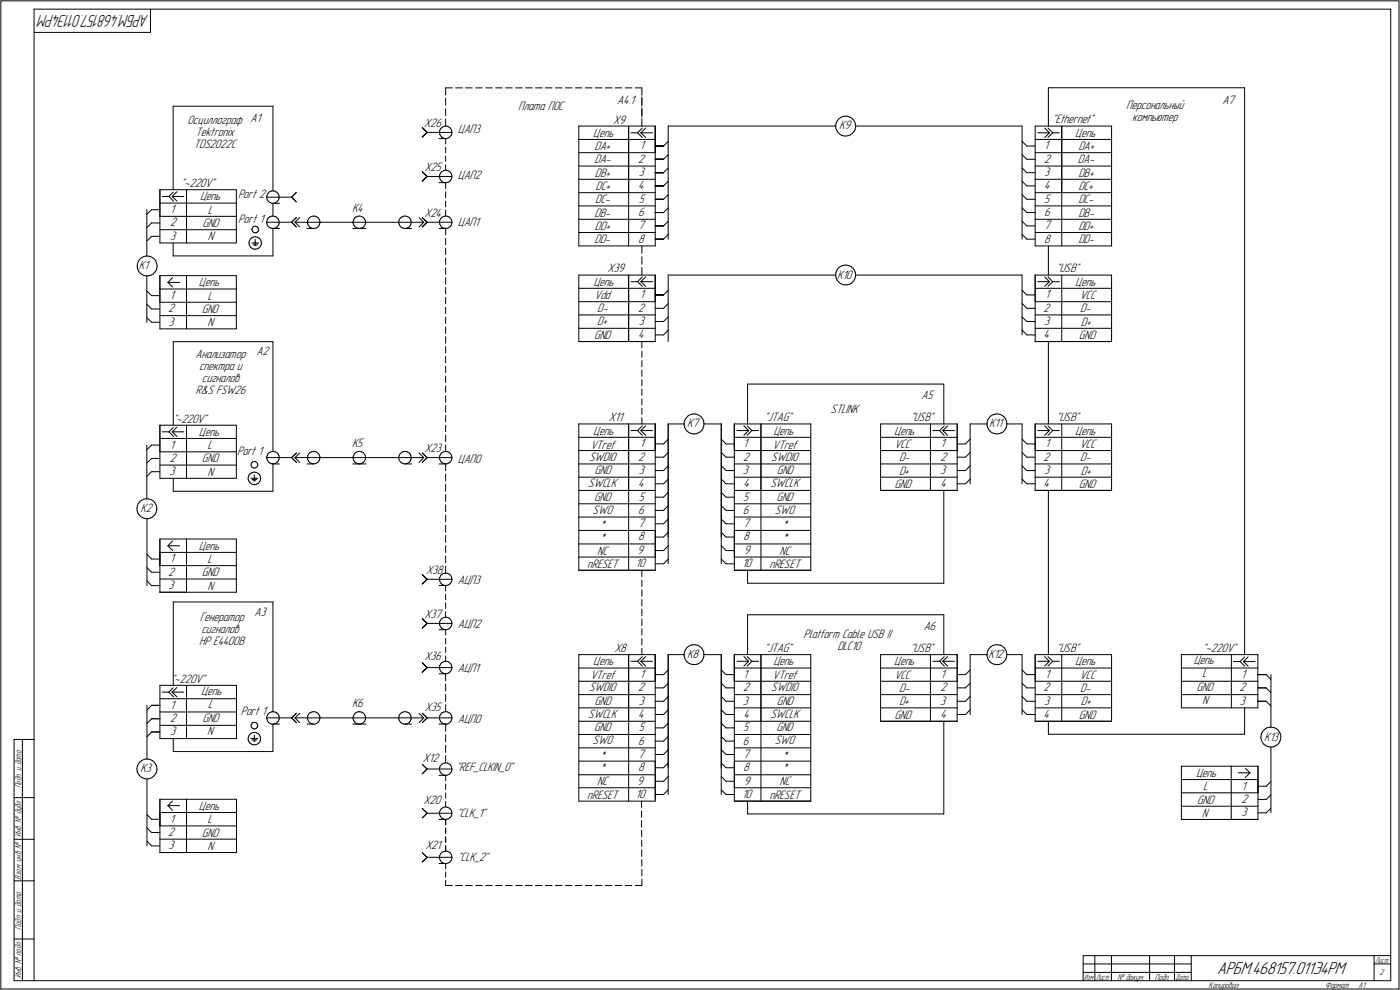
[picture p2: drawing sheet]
<svg xmlns="http://www.w3.org/2000/svg" width="842mm" height="595mm" viewBox="0 0 842 595" stroke-linecap="round" stroke-linejoin="round" font-family="sans-serif">
<g fill="none" stroke="#000" stroke-width=".6">
<path d="M1 1v594zM1 1h841zM20 6v584zM20 6h817zM20 19h71zM91 6v13zM837 6v584zM842 1v594zM268 53h4zM268 59v4zM268 53v4zM274 53h4z"/>
<path d="M280 53h4zM286 53h4zM292 53h4zM298 53h4zM304 53h4zM310 53h4zM316 53h4zM322 53h4zM328 53h4zM334 53h4zM340 53h4zM346 53h4z"/>
<path d="M352 53h4zM358 53h4zM364 53h4zM370 53h4zM376 53h4zM382 53h4zM386 53v4zM386 59v5zM386 58v5zM631 53h118zM631 53v23zM749 53v341z"/>
<path d="M104 64v50zM104 64h60zM164 64v51zM254 77l3 3zM257 80h15zM264 80v1zM264 78v2zM265 77l-1 1zM265 77h1zM266 77l1-1zM267 76h1zM268 76h1z"/>
<path d="M268 72v4zM268 65v5zM269 76h1zM270 76l1 1zM271 77l1 1zM272 78v1zM272 79v1zM348 76h46zM348 76v72zM378 76v40zM378 76v72zM380 80h4z"/>
<path d="M384 80l2 3zM385 80h8zM385 80l3 3zM386 66v4zM386 65v4zM386 71v5zM386 77l-2 3zM388 77l-3 3zM394 76v72zM394 76v8zM402 76v68zM402 76h101z"/>
<path d="M503 76v1zM503 77v1zM503 74v2zM503 78l1 2zM504 73l-1 1zM504 80l1 1zM504 72l1-1zM504 72v1zM505 71l2-1zM507 70h1zM508 70h2zM510 70h1z"/>
<path d="M511 70l1 1zM512 71l1 1zM513 72l1 1zM514 79l-1 1zM514 73l1 1zM514 78v1zM515 74v2zM515 76l-1 2zM515 76h100zM515 76h.1M615 76v68zM623 76h46z"/>
<path d="M623 76v72zM624 80h7zM628 77l3 3zM630 77l3 3zM633 80h4zM639 76v40zM639 76v72zM669 76v72zM254 82l3-2zM264 83h4zM264 81l1 1zM265 82h1z"/>
<path d="M266 82l1 1zM267 83h1zM268 83h1zM268 99v3zM268 94v3zM268 89v3zM268 83v4zM269 83h1zM270 83l1-1zM271 81v1zM272 80l-1 1zM348 84h46z"/>
<path d="M348 92h46zM348 100h46zM394 88h5zM394 96h5zM394 84v8zM399 88l3-3zM399 96l3-3zM505 81h1zM506 81l1 1zM507 82h2zM509 82h1zM510 82l2-1z"/>
<path d="M512 81l1-1zM615 85l3 3zM615 93l3 3zM618 88h5zM618 96h5zM623 84h46zM623 92h46zM623 100h46zM628 83l3-3zM630 83l3-3zM96 114h46zM96 114v32z"/>
<path d="M96 114v8zM98 118h4zM102 118l2 3zM104 118h7zM104 118l2-3zM104 118l2 3zM104 115l-2 3zM112 114v32zM142 114v32zM160 118v1zM160 119l1 1zM160 119h15z"/>
<path d="M161 117l-1 1zM161 116l1-1zM161 116v1zM162 115h1zM163 115h1zM164 115h2zM166 115v1zM166 116h1zM167 116l1 1zM168 117v2zM168 119l-1 1zM168 119h.1"/>
<path d="M175 119l3 2zM178 116l-3 3zM254 103l3 3zM254 109l3-3zM257 106h15zM264 110h4zM264 106v1zM264 105v1zM264 107l1 1zM265 108l1 1zM265 104l-1 1zM266 109l1 1z"/>
<path d="M266 103l-1 1zM266 103h1zM267 110h1zM267 103l1-1zM268 110h1zM268 102h1zM268 115v4zM268 110v3zM269 110l1-1zM269 102l1 1zM270 109h1zM270 103l1 1z"/>
<path d="M271 104h1zM271 108v1zM272 104v2zM272 106v1zM272 107l-1 1zM348 108h46zM348 116h46zM394 104h5zM394 112h5zM394 120h5zM399 104l3-3zM399 112l3-3z"/>
<path d="M399 120l3-3zM615 109l3 3zM615 117l3 3zM615 101l3 3zM618 104h5zM618 112h5zM618 120h5zM623 108h46zM623 116h46zM88 129l3-3zM88 137l3-3zM88 126v28z"/>
<path d="M91 126h5zM91 134h5zM96 122h46zM96 122v8zM96 130h46zM96 138h46zM152 137v1zM152 138v1zM152 139v1zM152 137l1-1zM152 137h.1M152 140h1z"/>
<path d="M153 136h.1M153 140h1zM153 136h1zM154 140h1zM154 136h1zM155 136v1zM155 139v1zM155 137l1 1zM156 138l-1 1zM156 138h.1M160 133v1zM160 134l1 1z"/>
<path d="M160 134h15zM161 120v1zM161 132l-1 1zM161 135v1zM161 131l1-1zM161 131v1zM161 121l1 1zM161 136l1 1zM162 130h1zM162 122h1zM162 137h1zM163 130h1z"/>
<path d="M163 122h2zM163 137h2zM164 137v17zM164 122v8zM164 137h4zM164 122h4zM164 130h2zM165 122h1zM165 137h1zM166 130v1zM166 122l1-1zM166 137l1-1z"/>
<path d="M166 131h1zM167 131l1 2zM167 120v1zM167 136h.1M168 133v1zM168 135l-1 1zM168 134v1zM175 134l3-3zM175 134l3 2zM177 134l3 2zM177 134l3-3zM177 134h78z"/>
<path d="M185 137h4zM185 134v1zM185 133v1zM185 135l1 1zM186 136h.1M186 131l-1 2zM186 136l1 1zM186 131h.1M186 131l1-1zM187 137h1zM187 130h1zM188 137h1z"/>
<path d="M188 130h2zM189 137h1zM190 130h1zM190 137l1-1zM191 130v1zM191 131l1 1zM192 135l-1 1zM192 132v1zM192 134v1zM192 133v1zM212 137h4zM212 133v1z"/>
<path d="M212 134l1 1zM213 132l-1 1zM213 135v1zM213 131l1-1zM213 131v1zM213 136l1 1zM214 130h1zM214 137h1zM215 130h1zM215 137h1zM216 137h4zM216 130h2z"/>
<path d="M216 137h2zM218 130v1zM218 137l1-1zM218 131h1zM219 131l1 2zM219 136h.1M220 133v1zM220 135l-1 1zM220 134v1zM240 133v1zM240 134v1zM240 132v1z"/>
<path d="M240 135l1 1zM241 131l1-1zM241 131l-1 1zM241 136l1 1zM242 130h1zM242 137h1zM243 130h1zM243 137h1zM244 137h4zM244 130h1zM244 137h1zM245 130l1 1z"/>
<path d="M245 137l1-1zM246 131h1zM247 131v2zM247 136h-1zM247 133v1zM247 135v1zM247 134v1zM252 131l3 3zM254 131l3 3zM254 136l3-2zM255 134l-3 2zM257 134h15z"/>
<path d="M264 137h4zM264 134v1zM264 133v1zM264 135l1 1zM265 136h1zM265 131l-1 2zM266 136l1 1zM266 131h-1zM266 131l1-1zM267 137h1zM267 130h1zM268 137h1z"/>
<path d="M268 130h1zM268 126v4zM268 121v3zM268 137v4zM269 137h1zM269 130h1zM270 137l1-1zM270 130l1 1zM271 131l1 1zM271 135v1zM272 132v1zM272 133v1z"/>
<path d="M272 134l-1 1zM348 124h46zM348 132h46zM348 140h46zM394 128h5zM394 136h5zM399 128l3-3zM399 136l3-3zM615 125l3 3zM615 133l3 3zM618 128h5zM618 136h5z"/>
<path d="M623 124h46zM623 132h46zM623 140h46zM83 160v1zM83 158v2zM83 157v1zM84 156l-1 1zM84 156l1-1zM85 155l1-1zM86 154h2zM88 154h1zM88 145l3-3z"/>
<path d="M89 154h2zM91 154l1 1zM91 142h5zM92 155l1 1zM93 156l1 1zM94 157v1zM94 158v2zM94 160v1zM96 146h46zM104 154h60zM104 146v8zM150 146v1z"/>
<path d="M150 147v1zM150 145v1zM150 148l1 1zM151 144l1-1zM151 144l-1 1zM151 149h1zM151 146h3zM152 143l1-1zM152 149l1 1zM152 147h2zM153 142h1zM153 150h1z"/>
<path d="M153 147h1zM154 146h2zM154 147h1zM154 147h.1M154 145v1zM154 144v1zM154 142l1 1zM154 150h1zM155 143h1zM155 150l1-1zM156 143l1 1zM157 144v1z"/>
<path d="M157 148l-1 1zM157 145v1zM157 147v1zM157 146v1zM268 155v4zM268 149v4zM268 143v4zM348 148h46zM386 148v4zM386 154v5zM394 144h5zM399 144l3-3z"/>
<path d="M506 160l2-1zM508 159h1zM509 159l2 1zM511 160h1zM615 141l3 3zM618 144h5zM623 148h46zM631 148v17zM83 161v1zM83 162v1zM83 163l1 1zM84 164l2 1z"/>
<path d="M86 165l1 1zM87 166h1zM88 175l3 3zM88 166v28zM88 166h2zM90 166l1-1zM91 165h1zM91 178h5zM93 164l-1 1zM94 162l-1 2zM94 161v1zM96 166h46z"/>
<path d="M96 166v32zM96 174h46zM96 174v8zM96 166v8zM101 170h7zM101 170l3 3zM104 167l-3 3zM112 166v32zM142 166v32zM268 179v4zM268 173v4zM268 167v4z"/>
<path d="M268 161v4zM348 165h46zM348 165v40zM348 173h46zM378 165v40zM380 169h4zM384 169l2 3zM385 169h8zM385 169l3-3zM385 169l3 3zM386 161v4zM386 166l-2 3z"/>
<path d="M394 177h5zM394 165v40zM394 165v8zM394 173v8zM399 177l3-3zM402 165h101zM402 165v40zM503 166v1zM503 165v1zM503 164v1zM503 167l1 2zM503 163v1z"/>
<path d="M504 169l1 1zM504 161l-1 2zM504 161l1-1zM505 170l1 1zM505 160h1zM506 171h1zM507 171h1zM508 171h2zM510 171h1zM511 171l1-1zM512 160l1 1zM513 161l1 1z"/>
<path d="M513 169l-1 1zM514 162v2zM514 168l-1 1zM514 164l1 1zM515 166l-1 2zM515 165h100zM515 165v1zM615 174l3 3zM615 165v36zM618 177h5zM623 165h46zM623 165v40z"/>
<path d="M623 173h46zM623 173v8zM623 165v8zM624 169h7zM628 166l3 3zM630 166l3 3zM630 172l3-3zM631 169l-3 3zM633 169h4zM639 165v40zM669 165v40zM88 183l3 3z"/>
<path d="M88 191l3 3zM91 186h5zM91 194h5zM96 198h46zM96 182h46zM96 190h46zM268 197v3zM268 191v3zM268 185v4zM348 181h46zM348 189h46zM348 197h46z"/>
<path d="M394 185h5zM394 193h5zM399 193l3-3zM402 182l-3 3zM402 198l-3 3zM615 182l3 3zM615 198l3 3zM615 190l3 3zM618 185h5zM618 193h5zM623 181h46zM623 189h46z"/>
<path d="M623 197h46zM104 205v51zM104 205h60zM164 205v66zM268 214v4zM268 208v4zM268 202v4zM348 205h46zM386 205v4zM386 211v4zM386 217v3zM394 201h5z"/>
<path d="M618 201h5zM623 205h46zM623 205h16zM631 205v50zM639 205h30zM268 238v4zM268 232v4zM268 226v4zM268 220v4zM386 223v3zM386 228v4zM386 234v4z"/>
<path d="M386 240v3zM450 231h118zM450 231v24zM568 231v24zM96 256h46zM96 256v32zM96 256v8zM98 260h4zM102 260l2-3zM102 260l2 2zM104 260h7zM104 260l2 2z"/>
<path d="M106 257l-2 3zM112 256v32zM142 256v32zM268 256v4zM268 250v4zM268 244v4zM348 255h46zM348 255v88zM378 255v40zM378 255v88zM380 259h4zM384 259l2-3z"/>
<path d="M384 259l2 3zM385 259h8zM385 259l3-3zM385 259l3 3zM386 245v4zM386 251v4zM394 255v88zM394 255v8zM402 255v84zM402 255v68zM402 255h9zM411 255l1 2z"/>
<path d="M411 255h.1M412 253l-1 2zM412 257v1zM412 252v1zM412 258l1 1zM413 251l-1 1zM413 251l1-1zM413 259l2 1zM414 250l1-1zM415 249h2zM417 249h1zM418 249h1z"/>
<path d="M419 249l2 1zM421 250l1 1zM422 251l1 1zM422 259l-1 1zM423 252v1zM423 257l-1 2zM423 253v2zM423 256v1zM423 255v1zM424 255h10zM434 255v84zM434 255v68z"/>
<path d="M442 255h46zM442 255v88zM442 255v8zM443 259h7zM447 256l3 3zM449 256l3 3zM450 259l-3 3zM452 259l-3 3zM452 259h4zM458 255v40zM458 255v88zM488 255v88z"/>
<path d="M530 255h46zM530 255v40zM560 255v40zM561 259h4zM565 259l3 3zM567 259h7zM567 259l3-3zM567 259l3 3zM568 256l-3 3zM576 255v40zM576 255v8zM584 255v36z"/>
<path d="M584 255h10zM594 255v2zM594 255h.1M594 253v2zM594 257l1 1zM594 252v1zM595 258l1 1zM595 251l-1 1zM595 251l1-1zM596 259l1 1zM596 250l1-1zM597 249h2z"/>
<path d="M599 249h1zM600 249h2zM602 249l1 1zM603 250l1 1zM604 251l1 1zM604 259l-1 1zM605 252v1zM605 257l-1 2zM605 253l1 2zM606 256l-1 1zM606 255h9zM606 255v1z"/>
<path d="M615 255v36zM623 255h46zM623 255v40zM623 255v8zM624 259h7zM628 256l3 3zM630 256l3 3zM631 259l-3 3zM633 259l-3 3zM633 259h4zM639 255v40zM669 255v40z"/>
<path d="M88 268v32zM88 278l3-2zM91 268h5zM91 276h5zM91 268l-3 2zM96 264h46zM96 264v8zM96 272h46zM96 280h46zM151 279v1zM151 280v1zM151 278v1z"/>
<path d="M152 278l1-1zM152 278h-1zM153 277l1 1zM154 278h.1M154 278l1 1zM155 279h.1M155 280h.1M160 275h15zM160 275l1 1zM161 276v1zM161 274l-1 1zM161 277v1z"/>
<path d="M161 273l1-1zM161 273v1zM161 278h1zM162 272l1-1zM162 278l1 1zM163 271h1zM163 279h2zM164 279v16zM164 279h4zM164 271l2 1zM165 279h1zM166 272h1z"/>
<path d="M166 279l1-1zM167 272v1zM167 273l1 1zM167 277v1zM168 274v1zM168 276l-1 1zM168 275v1zM175 275l3-3zM175 275l3 3zM177 275l3 3zM177 275h78zM180 272l-3 3z"/>
<path d="M185 279h4zM185 275v1zM185 274v1zM185 276l1 1zM186 277v1zM186 273l-1 1zM186 278l1 1zM186 272v1zM186 272h1zM187 279h1zM187 272l1-1zM188 279h1z"/>
<path d="M188 271h2zM189 279l1-1zM190 271l1 1zM190 278h1zM191 272v1zM191 273l1 1zM192 277l-1 1zM192 274v1zM192 276v1zM192 275v1zM212 279h4zM212 275v1z"/>
<path d="M212 276l1 1zM213 274l-1 1zM213 277v1zM213 273l1-1zM213 273v1zM213 278h1zM214 272l1-1zM214 278l1 1zM215 271h1zM215 279h1zM216 279h4zM216 271l2 1z"/>
<path d="M216 279h2zM218 272h.1M218 279l1-1zM218 272l1 1zM219 273l1 1zM219 277v1zM220 274v1zM220 276l-1 1zM220 275v1zM240 275v1zM240 276v1zM240 274v1z"/>
<path d="M240 277l1 1zM241 273l1-1zM241 273l-1 1zM241 278h1zM242 272l1-1zM242 278l1 1zM243 271h1zM243 279h1zM244 279h4zM244 271l1 1zM244 279h1zM245 272h1z"/>
<path d="M245 279l1-1zM246 272l1 1zM247 273v1zM247 277l-1 1zM247 274v1zM247 276v1zM247 275v1zM252 272l3 3zM254 272l3 3zM255 275l-3 3zM257 275h15zM257 275l-3 3z"/>
<path d="M264 279h4zM264 275v1zM264 274v1zM264 276l1 1zM265 277l1 1zM265 273l-1 1zM266 278l1 1zM266 272l-1 1zM266 272h1zM267 279h1zM267 272l1-1zM268 279h1z"/>
<path d="M268 271h1zM268 279v4zM268 267v4zM268 262v3zM269 279l1-1zM269 271l1 1zM270 278h1zM270 272l1 1zM271 273l1 1zM271 277v1zM272 274v1zM272 275v1z"/>
<path d="M272 276l-1 1zM348 263h46zM348 271h46zM348 279h46zM394 263v8zM394 267h5zM394 275h5zM399 275l3-3zM402 264l-3 3zM402 280l-3 3zM415 260l1 1zM416 261h1z"/>
<path d="M417 261h2zM419 261l1-1zM420 260h1zM434 264l3 3zM434 272l3 3zM434 280l3 3zM437 267h5zM437 275h5zM442 263h46zM442 271h46zM442 279h46zM442 263v8z"/>
<path d="M530 263h46zM530 271h46zM530 279h46zM576 263v8zM576 267h5zM576 275h5zM581 275l3-3zM584 264l-3 3zM584 280l-3 3zM597 260l1 1zM598 261h1zM599 261h2z"/>
<path d="M601 261l1-1zM602 260h1zM615 264l3 3zM615 272l3 3zM615 280l3 3zM618 267h5zM618 275h5zM623 263h46zM623 263v8zM623 271h46zM623 279h46zM88 300h1z"/>
<path d="M89 300h2zM91 284h5zM91 284l-3 2zM96 288h46zM104 295h60zM104 288v7zM149 287v1zM149 288l1 1zM150 286l-1 1zM150 289v1zM150 285l1-1zM150 285v1z"/>
<path d="M150 290l1 1zM151 288h2zM151 284h1zM151 291h1zM151 281h1zM152 288h1zM152 281h1zM152 284h1zM152 291h1zM152 289h1zM153 281h1zM153 288h2z"/>
<path d="M153 288h1zM153 289h1zM153 287v1zM153 285v2zM153 284h1zM153 291h1zM154 281h.1M154 281l1-1zM154 284l1 1zM154 291l1-1zM155 285h1zM156 285l1 1z"/>
<path d="M156 290h-1zM157 286v2zM157 289l-1 1zM157 288v1zM268 297v4zM268 291v4zM268 285v4zM348 287h46zM348 295h46zM394 283h5zM394 291h5zM394 299h5z"/>
<path d="M399 291l3-3zM402 296l-3 3zM434 288l3 3zM434 296l3 3zM437 283h5zM437 291h5zM437 299h5zM442 287h46zM442 295h46zM530 295h46zM530 287h46zM530 295h30z"/>
<path d="M560 295h16zM568 295v56zM576 283h5zM576 291h5zM581 291l3-3zM615 288l3 3zM618 283h5zM618 291h5zM623 295h46zM623 287h46zM623 295h16zM631 295v99z"/>
<path d="M639 295h30zM82 305v2zM82 307l1 1zM83 304l-1 1zM83 308l1 1zM83 303v1zM84 309l1 1zM84 302l1-1zM84 302l-1 1zM85 310l1 1zM85 301l1-1zM86 311l1 1z"/>
<path d="M86 300h2zM87 312h2zM88 312v40zM89 312h1zM90 312l1-1zM91 300l1 1zM91 311l1-1zM92 301l1 1zM93 302l1 1zM93 309l-1 1zM94 303v1zM94 308l-1 1z"/>
<path d="M94 304v2zM94 306v2zM94 306h.1M268 316v4zM268 310v4zM268 303v5zM348 303h46zM348 311h46zM348 319h46zM394 319v8zM394 307h5zM394 315h5z"/>
<path d="M399 307l3-3zM402 312l-3 3zM434 304l3 3zM434 312l3 3zM437 307h5zM437 315h5zM442 303h46zM442 311h46zM442 319h46zM442 319v8zM88 333l3 3zM91 336h5z"/>
<path d="M96 332h46zM96 332v8zM96 324h16zM96 324v32zM96 324v8zM101 328h7zM101 328l3 3zM104 325l-3 3zM112 324v32zM112 324h30zM142 324v32zM268 334v4z"/>
<path d="M268 328v4zM268 322v4zM348 335h46zM348 327h46zM394 327v8zM394 323h5zM394 331h5zM394 339h5zM399 323l3-3zM399 339l3-3zM402 328l-3 3zM434 320l3 3z"/>
<path d="M434 328l3 3zM434 336l3 3zM437 323h5zM437 331h5zM437 339h5zM442 335h46zM442 327h46zM442 327v8zM88 341l3 3zM88 349l3 3zM91 344h5zM91 352h5z"/>
<path d="M96 340h46zM96 348h46zM96 356h16zM96 356h46zM254 345l3 3zM254 351l3-3zM257 348h15zM264 352h4zM264 348v1zM264 347v1zM264 349l1 1zM265 350l1 1z"/>
<path d="M265 346l-1 1zM266 351l1 1zM266 345l-1 1zM266 345h1zM267 352h1zM267 345h1zM268 352h1zM268 345h1zM268 357v4zM268 352v3zM268 340v5zM269 352h1z"/>
<path d="M269 345h1zM270 352l1-1zM270 345l1 1zM271 346l1 1zM271 350v1zM272 347v1zM272 348v1zM272 349l-1 1zM348 343h46zM386 343v4zM386 349v4zM386 355v3z"/>
<path d="M442 343h46zM450 343v8zM450 351h118zM104 362v50zM104 362h60zM164 362v66zM254 372l3 3zM257 375l-3 3zM257 375h15zM264 379h4zM264 375v1zM264 374v1z"/>
<path d="M264 376l1 1zM265 377l1 1zM265 373l-1 1zM265 373l1-1zM266 378h1zM266 372l1-1zM267 378h1zM267 371h1zM268 378h1zM268 371h1zM268 368v3zM268 362v4z"/>
<path d="M268 379v3zM269 378h1zM269 371l1 1zM270 378l1-1zM270 372h1zM271 372l1 1zM271 376v1zM272 373v1zM272 374v1zM272 375l-1 1zM386 360v4zM386 366v4z"/>
<path d="M386 372v4zM386 378v4zM450 370h118zM450 370v24zM568 370v24zM254 398l3 3zM265 399l-1 1zM266 398l-1 1zM266 398h1zM267 398h1zM268 398h1zM268 394v4z"/>
<path d="M268 389v3zM268 384v3zM269 398h1zM270 398l1 1zM271 399l1 1zM272 400v1zM348 394h46zM348 394v88zM378 394v40zM378 394v88zM380 398h4zM384 398l2-3z"/>
<path d="M384 398l2 2zM385 398h8zM385 398l3-3zM385 398l3 2zM386 384v4zM386 390v4zM394 394v88zM394 394v8zM402 394v84zM402 394h9zM402 394v68zM411 394l1 2z"/>
<path d="M411 394h.1M412 392l-1 2zM412 396v1zM412 391v1zM412 397l1 1zM413 390l-1 1zM413 390l1-1zM413 398l2 1zM414 389l1-1zM415 399h1zM415 388h2zM416 399l1 1z"/>
<path d="M417 388h1zM417 400l2-1zM418 388h1zM419 399h1zM419 388h2zM420 399l1-1zM421 388l1 1zM422 389l1 2zM422 397l-1 1zM423 391v1zM423 396l-1 1zM423 392v1z"/>
<path d="M423 395v1zM423 393v2zM424 394h10zM434 394v84zM434 394v68zM442 394h46zM442 394v88zM442 394v8zM443 398h7zM447 395l3 3zM449 395l3 3zM450 398l-3 2z"/>
<path d="M452 398l-3 2zM452 398h4zM458 394v40zM458 394v88zM488 394v88zM530 394h46zM530 394v40zM560 394v40zM561 398h4zM565 398l3-3zM565 398l3 2zM567 398h7z"/>
<path d="M567 398l3-3zM567 398l3 2zM576 394v40zM576 394v8zM584 394v36zM584 394h10zM594 394v2zM594 394h.1M594 392v2zM594 396l1 1zM594 391v1zM595 397l1 1z"/>
<path d="M595 390l-1 1zM595 390l1-1zM596 398l1 1zM596 389l1-1zM597 399h1zM597 388h2zM598 399l1 1zM599 388h1zM599 400l2-1zM600 388h2zM601 399h1zM602 388h1z"/>
<path d="M602 399l1-1zM603 388l1 1zM604 389l1 2zM604 397l-1 1zM605 391v1zM605 396l-1 1zM605 392l1 1zM606 395l-1 1zM606 393v2zM606 394h9zM615 394v36zM623 394h46z"/>
<path d="M623 394v40zM623 394v8zM624 398h7zM628 395l3 3zM630 395l3 3zM631 398l-3 2zM633 398h4zM639 394v40zM669 394v40zM711 394h46zM711 394v32zM741 394v32z"/>
<path d="M742 398h4zM746 398l3-3zM746 398l3 2zM748 398h7zM748 398l3-3zM748 398l3 2zM757 394v32zM96 412h46zM96 412v32zM98 416h4zM102 416l2-2zM102 416l2 3z"/>
<path d="M104 416h7zM104 416l2-3zM104 416l2 3zM112 412v32zM142 412v32zM254 404l3-3zM257 401h15zM264 405h4zM264 401v1zM264 400v1zM264 402l1 1zM265 403l1 1z"/>
<path d="M266 404l1 1zM267 405h1zM268 405h1zM268 417v5zM268 411v4zM268 405v4zM269 405h1zM270 405l1-1zM271 403v1zM272 401v1zM272 402l-1 1zM348 402h46z"/>
<path d="M348 410h46zM348 418h46zM394 402v8zM394 406h5zM394 414h5zM399 406l3-3zM399 414l3-3zM402 419l-3 3zM434 403l3 3zM434 411l3 3zM434 419l3 3zM437 406h5z"/>
<path d="M437 414h5zM442 402h46zM442 410h46zM442 418h46zM442 402v8zM530 402h46zM530 410h46zM530 418h46zM576 402v8zM576 406h5zM576 414h5zM581 406l3-3z"/>
<path d="M581 414l3-3zM584 419l-3 3zM615 403l3 3zM615 411l3 3zM615 419l3 3zM618 406h5zM618 414h5zM623 402h46zM623 402v8zM623 410h46zM623 418h46zM630 400l3-2z"/>
<path d="M711 402h46zM711 410h46zM711 418h46zM757 406h5zM757 414h5zM762 406l2 2zM762 414l2 2zM764 406v31zM88 424v32zM91 424h5zM91 424l-3 3zM91 432h5z"/>
<path d="M91 432l-3 3zM96 420h46zM96 428h46zM96 436h46zM151 436h.1M151 436v1zM151 437l1 1zM151 435l1-1zM151 435v1zM152 438h1zM152 434h1zM153 438h1z"/>
<path d="M153 434h1zM154 438h.1M154 434v1zM154 435h1zM155 437l-1 1zM155 435v1zM155 436v1zM155 436h.1M160 431l1 1zM160 432h15zM161 432v1zM161 430l-1 1z"/>
<path d="M161 433v1zM161 429l1-1zM161 429v1zM161 434l1 1zM162 428h1zM162 435h1zM163 428h1zM163 435h2zM164 435v17zM164 435h4zM164 428h2zM165 435h1z"/>
<path d="M166 428l1 1zM166 435l1-1zM167 429h.1M167 429l1 1zM167 434h.1M168 430v2zM168 433l-1 1zM168 432v1zM175 432l3-3zM175 432l3 2zM177 432l3 2zM177 432l3-3z"/>
<path d="M177 432h78zM185 435h4zM185 432v1zM185 430v2zM185 433l1 1zM186 434h.1M186 429l-1 1zM186 434l1 1zM186 429h.1M186 429l1-1zM187 435h1zM187 428h1z"/>
<path d="M188 435h1zM188 428h2zM189 435h1zM190 428h1zM190 435l1-1zM191 428v1zM191 429l1 1zM192 433l-1 1zM192 430v1zM192 432v1zM192 431v1zM212 435h4z"/>
<path d="M212 431v1zM212 432l1 1zM213 430l-1 1zM213 433v1zM213 429l1-1zM213 429v1zM213 434l1 1zM214 428h1zM214 435h1zM215 428h1zM215 435h1zM216 435h4z"/>
<path d="M216 428h2zM216 435h2zM218 428v1zM218 435l1-1zM218 429h1zM219 429l1 1zM219 434h.1M220 430v2zM220 433l-1 1zM220 432v1zM240 431v1zM240 432v1z"/>
<path d="M240 430v1zM240 433l1 1zM241 429l1-1zM241 429l-1 1zM241 434l1 1zM242 428h1zM242 435h1zM243 428h1zM243 435h1zM244 435h4zM244 428h1zM244 435h1z"/>
<path d="M245 428l1 1zM245 435l1-1zM246 429h1zM247 429v1zM247 434h-1zM247 430v2zM247 433v1zM247 432v1zM252 429l3 3zM254 429l3 3zM255 432l-3 2zM257 432h15z"/>
<path d="M257 432l-3 2zM264 435h4zM264 432v1zM264 430v2zM264 433l1 1zM265 434h1zM265 429l-1 1zM266 434l1 1zM266 429h-1zM266 429l1-1zM267 435h1zM267 428h1z"/>
<path d="M268 435h1zM268 428h1zM268 435v5zM268 424v4zM269 435h1zM269 428h1zM270 435l1-1zM270 428l1 1zM271 429l1 1zM271 433v1zM272 430v1zM272 431v1z"/>
<path d="M272 432l-1 1zM348 426h46zM348 434h46zM394 422h5zM394 430h5zM394 438h5zM399 430l3-3zM402 435l-3 3zM434 427l3 3zM434 435l3 3zM437 422h5zM437 430h5z"/>
<path d="M437 438h5zM442 426h46zM442 434h46zM530 434h46zM530 426h46zM530 434h30zM560 434h16zM568 434v55zM576 422h5zM576 430h5zM581 430l3-3zM615 427l3 3z"/>
<path d="M618 422h5zM618 430h5zM623 434h46zM623 426h46zM623 434h16zM631 434v7zM639 434h30zM711 426h46zM749 426v15zM757 422h5zM760 439l-1 1zM760 439l1-1z"/>
<path d="M761 438l1-1zM762 422l2 2zM762 437h2zM764 437h1zM765 437h1zM766 437l2 1zM768 438l1 1zM769 439l1 1zM8 444v146zM8 444h12zM13 444v146zM83 459v2z"/>
<path d="M84 458l1-1zM84 458l-1 1zM85 457h1zM86 457l2-1zM88 456h1zM89 456l2 1zM91 457h1zM91 440h5zM91 440l-3 3zM92 457l1 1zM93 458l1 1zM94 459v2z"/>
<path d="M96 444h46zM104 452h60zM104 444v8zM149 444v1zM149 445l1 1zM150 442l-1 2zM150 446v1zM150 442l1-1zM150 442h.1M150 447h1zM151 444h2zM151 441l1-1z"/>
<path d="M151 447l1 1zM152 445h1zM152 440h1zM152 448h1zM153 444h2zM153 445h1zM153 443v1zM153 442v1zM153 440l1 1zM153 448l1-1zM154 441h1zM154 447h1z"/>
<path d="M155 441l1 1zM156 442l1 1zM156 446l-1 1zM157 443v1zM157 445l-1 1zM157 444v1zM254 459l3 3zM266 459h1zM267 459h1zM268 459h1zM268 442v4zM268 448v4z"/>
<path d="M268 454v5zM269 459h1zM270 459l1 1zM271 460l1 1zM348 442h46zM348 450h46zM348 458h46zM394 458v8zM394 446h5zM394 454h5zM399 446l3-3zM402 451l-3 3z"/>
<path d="M434 443l3 3zM434 451l3 3zM434 459l3 3zM437 446h5zM437 454h5zM442 442h46zM442 450h46zM442 458h46zM442 458v8zM631 441h118zM758 444l1 1zM758 443v1z"/>
<path d="M759 442l-1 1zM759 445v1zM759 440v2zM759 446l1 1zM760 447l1 1zM761 448l2 1zM763 449h1zM764 449h2zM764 449v40zM766 449l1-1zM767 448h1zM769 447l-1 1z"/>
<path d="M770 440v1zM770 446l-1 1zM770 441v2zM770 444v2zM770 443v1zM8 479h12zM82 462v1zM82 463l1 2zM83 461l-1 1zM83 465l1 1zM84 466l1 1zM85 467l1 1z"/>
<path d="M86 468h1zM87 468h2zM88 468v41zM89 468h1zM90 468l1-1zM91 467h1zM93 465l-1 2zM94 464l-1 1zM94 461v1zM94 463v1zM94 462v1zM257 462l-3 3z"/>
<path d="M257 462h15zM264 466h4zM264 462v1zM264 461v1zM264 463l1 1zM265 464l1 1zM265 460l-1 1zM265 460l1-1zM266 465l1 1zM267 466h1zM268 466h1zM268 466v3z"/>
<path d="M268 471v4zM268 477v3zM269 466h1zM270 466l1-1zM271 464v1zM272 461v1zM272 462v1zM272 463l-1 1zM348 474h46zM348 466h46zM394 466v8zM394 462h5z"/>
<path d="M394 470h5zM394 478h5zM394 472v8zM399 462l3-3zM399 478l3-3zM402 467l-3 3zM434 467l3 3zM434 475l3 3zM437 462h5zM437 470h5zM437 478h5zM442 474h46z"/>
<path d="M442 466h46zM442 466v8zM711 469h46zM711 477h46zM711 461v32zM711 461h30zM741 461v32zM741 461h16zM745 465h7zM749 462l3 3zM752 465l-3 2zM757 469v8z"/>
<path d="M757 461v32zM757 461v8zM757 473h5zM762 473l2-3zM88 490l3 3zM88 498l3 2zM91 493h5zM96 488h46zM96 488v8zM96 496h46zM96 480h16zM96 480v32z"/>
<path d="M96 480v8zM101 484h7zM101 484l3 3zM104 481l-3 3zM112 480v32zM112 480h30zM142 480v32zM254 486l3 3zM254 492l3-3zM257 489h15zM264 493h4zM264 489v1z"/>
<path d="M264 488v1zM264 490l1 1zM265 491l1 1zM265 487l-1 1zM266 492h1zM266 486l-1 1zM266 486l1-1zM267 492l1 1zM267 485h1zM268 493h1zM268 485h1zM268 493v3z"/>
<path d="M268 498v3zM268 482v3zM269 493l1-1zM269 485l1 1zM270 492l1-1zM270 486h1zM271 486l1 1zM271 491h.1M272 487v1zM272 488v1zM272 489l-1 2zM348 482h46z"/>
<path d="M386 482v3zM386 487v4zM386 493v4zM386 499v4zM442 482h46zM450 482v7zM450 489h118zM711 485h46zM711 493h46zM741 493h16zM757 481h5zM757 489h5z"/>
<path d="M762 481l2-3zM762 489l2-3zM8 505h12zM88 506l3 3zM91 500h5zM91 509h5zM96 504h46zM96 512h16zM96 512h46zM254 513l3 2zM254 518l3-3zM257 515h15z"/>
<path d="M264 519h4zM264 515v1zM264 514v1zM264 516l1 1zM265 517l1 1zM265 513l-1 1zM266 518l1 1zM266 512l-1 1zM266 512h1zM267 519h1zM267 512h1zM268 519h1z"/>
<path d="M268 512h1zM268 503v3zM268 508v4zM268 519v3zM269 519h1zM269 512h1zM270 519l1-1zM270 512l1 1zM271 513l1 1zM271 517v1zM272 514v1zM272 515v1z"/>
<path d="M272 516l-1 1zM386 505v4zM386 511v4zM386 517v4zM8 530h12zM268 532h4zM268 524v3zM268 529v3zM274 532h4zM280 532h4zM286 532h4zM292 532h4z"/>
<path d="M298 532h4zM304 532h4zM310 532h4zM316 532h4zM322 532h4zM328 532h4zM334 532h4zM340 532h4zM346 532h4zM352 532h4zM358 532h4zM364 532h4z"/>
<path d="M370 532h4zM376 532h4zM382 532h4zM386 523v3zM386 528v4zM8 564h12zM652 574h185zM652 574v16zM652 579h65zM659 574v16zM669 574v16zM691 574v16z"/>
<path d="M706 574v16zM717 574v16zM827 574v16zM827 579h10zM1 595h841zM8 590h12zM20 590h817zM652 585h7zM659 585h10zM669 585h22zM691 585h15zM706 585h11z"/>
</g>
<text font-size="10.9" x="732" y="586">АРБМ.468157.011Э4РМ</text>
<text font-size="10.8" x="89" y="9" transform="rotate(-180 89 9)">АРБМ.468157.011Э4РМ</text>
<g font-size="7.8">
<text x="371" y="62">А4.1</text>
<text x="677" y="66">Персональный</text>
<text x="735" y="62">А7</text>
<text x="312" y="66">Плата ПОС</text>
<text x="113" y="75">Осциллограф A1</text>
<text x="255" y="76">X26</text>
<text x="369" y="75">X9</text>
<text x="505" y="78">К9</text>
<text x="633" y="74">&quot;Ethernet&quot;</text>
<text x="681" y="73">компьютер</text>
<text x="118" y="82">Tektronix</text>
<text x="275" y="80">ЦАП3</text>
<text x="357" y="82">Цепь</text>
<text x="647" y="82">Цепь</text>
<text x="117" y="89">TDS2022C</text>
<text x="385" y="90">1</text>
<text x="628" y="90">1</text>
<text x="358" y="90">DA+</text>
<text x="649" y="90">DA+</text>
<text x="358" y="98">DA-</text>
<text x="384" y="98">2</text>
<text x="628" y="98">2</text>
<text x="648" y="98">DA-</text>
<text x="255" y="103">X25</text>
<text x="275" y="107">ЦАП2</text>
<text x="358" y="106">DB+</text>
<text x="384" y="106">3</text>
<text x="628" y="106">3</text>
<text x="649" y="106">DB+</text>
<text x="109" y="112">&quot;~220V&quot;</text>
<text x="384" y="114">4</text>
<text x="628" y="114">4</text>
<text x="143" y="119">Port 2</text>
<text x="358" y="114">DC+</text>
<text x="649" y="114">DC+</text>
<text x="120" y="120">Цепь</text>
<text x="358" y="122">DC-</text>
<text x="384" y="122">5</text>
<text x="628" y="122">5</text>
<text x="649" y="122">DC-</text>
<text x="102" y="128">1</text>
<text x="125" y="128">L</text>
<text x="212" y="127">К4</text>
<text x="255" y="130">X24</text>
<text x="358" y="130">DB-</text>
<text x="384" y="130">6</text>
<text x="628" y="130">6</text>
<text x="649" y="130">DB-</text>
<text x="102" y="136">2</text>
<text x="122" y="136">GND</text>
<text x="143" y="134">Port 1</text>
<text x="275" y="136">ЦАП1</text>
<text x="384" y="138">7</text>
<text x="628" y="138">7</text>
<text x="358" y="138">DD+</text>
<text x="649" y="138">DD+</text>
<text x="102" y="144">3</text>
<text x="125" y="144">N</text>
<text x="358" y="146">DD-</text>
<text x="384" y="146">8</text>
<text x="628" y="146">8</text>
<text x="649" y="146">DD-</text>
<text x="83" y="162">К1</text>
<text x="365" y="164">X39</text>
<text x="504" y="167">К10</text>
<text x="635" y="164">&quot;USB&quot;</text>
<text x="120" y="172">Цепь</text>
<text x="357" y="172">Цепь</text>
<text x="647" y="172">Цепь</text>
<text x="102" y="180">1</text>
<text x="358" y="180">Vdd</text>
<text x="385" y="179">1</text>
<text x="629" y="179">1</text>
<text x="649" y="180">VCC</text>
<text x="125" y="180">L</text>
<text x="101" y="188">2</text>
<text x="121" y="188">GND</text>
<text x="359" y="188">D-</text>
<text x="384" y="187">2</text>
<text x="628" y="187">2</text>
<text x="650" y="188">D-</text>
<text x="101" y="196">3</text>
<text x="125" y="196">N</text>
<text x="359" y="196">D+</text>
<text x="384" y="195">3</text>
<text x="628" y="195">3</text>
<text x="650" y="196">D+</text>
<text x="357" y="204">GND</text>
<text x="384" y="203">4</text>
<text x="628" y="203">4</text>
<text x="649" y="204">GND</text>
<text x="118" y="215">Анализатор</text>
<text x="154" y="214">А2</text>
<text x="120" y="223">спектра и</text>
<text x="121" y="230">сигналов</text>
<text x="118" y="237">R&amp;S FSW26</text>
<text x="554" y="240">А5</text>
<text x="500" y="248">STLINK</text>
<text x="104" y="254">&quot;</text>
<text x="106" y="254">~220V&quot;</text>
<text x="366" y="253">X11</text>
<text x="413" y="257">К7</text>
<text x="460" y="253">&quot;JTAG&quot;</text>
<text x="548" y="253">&quot;USB&quot;</text>
<text x="595" y="257">К11</text>
<text x="635" y="253">&quot;USB&quot;</text>
<text x="120" y="262">Цепь</text>
<text x="357" y="261">Цепь</text>
<text x="465" y="261">Цепь</text>
<text x="538" y="261">Цепь</text>
<text x="647" y="261">Цепь</text>
<text x="102" y="270">1</text>
<text x="125" y="270">L</text>
<text x="212" y="269">К5</text>
<text x="355" y="270">VTref</text>
<text x="385" y="269">1</text>
<text x="447" y="269">1</text>
<text x="465" y="270">VTref</text>
<text x="538" y="269">VCC</text>
<text x="566" y="269">1</text>
<text x="629" y="269">1</text>
<text x="649" y="269">VCC</text>
<text x="143" y="273">Port 1</text>
<text x="255" y="272">X23</text>
<text x="102" y="278">2</text>
<text x="121" y="278">GND</text>
<text x="275" y="278">ЦАП0</text>
<text x="354" y="277">SWDIO</text>
<text x="384" y="277">2</text>
<text x="447" y="277">2</text>
<text x="464" y="277">SWDIO</text>
<text x="541" y="277">D-</text>
<text x="566" y="277">2</text>
<text x="628" y="277">2</text>
<text x="650" y="277">D-</text>
<text x="102" y="286">3</text>
<text x="125" y="286">N</text>
<text x="358" y="285">GND</text>
<text x="384" y="285">3</text>
<text x="447" y="285">3</text>
<text x="467" y="285">GND</text>
<text x="541" y="285">D+</text>
<text x="566" y="285">3</text>
<text x="628" y="285">3</text>
<text x="650" y="285">D+</text>
<text x="354" y="293">SWCLK</text>
<text x="384" y="293">4</text>
<text x="447" y="293">4</text>
<text x="463" y="293">SWCLK</text>
<text x="538" y="293">GND</text>
<text x="566" y="293">4</text>
<text x="628" y="293">4</text>
<text x="649" y="293">GND</text>
<text x="357" y="301">GND</text>
<text x="384" y="301">5</text>
<text x="447" y="301">5</text>
<text x="467" y="301">GND</text>
<text x="84" y="308">К2</text>
<text x="356" y="309">SWO</text>
<text x="384" y="309">6</text>
<text x="447" y="309">6</text>
<text x="466" y="309">SWO</text>
<text x="384" y="317">7</text>
<text x="447" y="317">7</text>
<text x="361" y="318">*</text>
<text x="470" y="318">*</text>
<text x="361" y="326">*</text>
<text x="384" y="325">8</text>
<text x="447" y="325">8</text>
<text x="470" y="326">*</text>
<text x="120" y="330">Цепь</text>
<text x="359" y="333">NC</text>
<text x="383" y="333">9</text>
<text x="447" y="333">9</text>
<text x="469" y="333">NC</text>
<text x="102" y="338">1</text>
<text x="125" y="338">L</text>
<text x="353" y="342">nRESET</text>
<text x="382" y="341">10</text>
<text x="446" y="341">10</text>
<text x="463" y="342">nRESET</text>
<text x="101" y="346">2</text>
<text x="121" y="346">GND</text>
<text x="256" y="345">X38</text>
<text x="275" y="351">АЦП3</text>
<text x="101" y="354">3</text>
<text x="125" y="354">N</text>
<text x="153" y="370">А3</text>
<text x="255" y="371">X37</text>
<text x="120" y="373">Генератор</text>
<text x="275" y="378">АЦП2</text>
<text x="121" y="381">сигналов</text>
<text x="483" y="384">Platform Cable USB II</text>
<text x="556" y="379">А6</text>
<text x="120" y="388">HP E4400B</text>
<text x="370" y="392">X8</text>
<text x="413" y="396">К8</text>
<text x="460" y="392">&quot;JTAG&quot;</text>
<text x="504" y="391">DLC10</text>
<text x="548" y="392">&quot;USB&quot;</text>
<text x="595" y="396">К12</text>
<text x="635" y="392">&quot;USB&quot;</text>
<text x="723" y="392">&quot;~220V&quot;</text>
<text x="255" y="397">X36</text>
<text x="357" y="400">Цепь</text>
<text x="465" y="400">Цепь</text>
<text x="538" y="400">Цепь</text>
<text x="647" y="400">Цепь</text>
<text x="718" y="399">Цепь</text>
<text x="275" y="404">АЦП1</text>
<text x="385" y="408">1</text>
<text x="447" y="408">1</text>
<text x="538" y="408">VCC</text>
<text x="566" y="408">1</text>
<text x="629" y="408">1</text>
<text x="649" y="408">VCC</text>
<text x="723" y="407">L</text>
<text x="747" y="408">1</text>
<text x="103" y="411">&quot;</text>
<text x="105" y="411">~220V&quot;</text>
<text x="355" y="408">VTref</text>
<text x="465" y="408">VTref</text>
<text x="121" y="418">Цепь</text>
<text x="354" y="416">SWDIO</text>
<text x="384" y="416">2</text>
<text x="447" y="416">2</text>
<text x="464" y="416">SWDIO</text>
<text x="541" y="416">D-</text>
<text x="566" y="416">2</text>
<text x="628" y="416">2</text>
<text x="650" y="416">D-</text>
<text x="720" y="415">GND</text>
<text x="746" y="416">2</text>
<text x="125" y="426">L</text>
<text x="212" y="425">К6</text>
<text x="358" y="424">GND</text>
<text x="384" y="424">3</text>
<text x="447" y="424">3</text>
<text x="467" y="424">GND</text>
<text x="541" y="424">D+</text>
<text x="566" y="424">3</text>
<text x="628" y="424">3</text>
<text x="650" y="424">D+</text>
<text x="723" y="423">N</text>
<text x="746" y="424">3</text>
<text x="102" y="426">1</text>
<text x="145" y="430">Port 1</text>
<text x="256" y="428">X35</text>
<text x="354" y="432">SWCLK</text>
<text x="384" y="432">4</text>
<text x="447" y="432">4</text>
<text x="463" y="432">SWCLK</text>
<text x="538" y="432">GND</text>
<text x="566" y="432">4</text>
<text x="628" y="432">4</text>
<text x="649" y="432">GND</text>
<text x="102" y="434">2</text>
<text x="122" y="434">GND</text>
<text x="275" y="434">АЦП0</text>
<text x="102" y="442">3</text>
<text x="125" y="442">N</text>
<text x="357" y="440">GND</text>
<text x="384" y="440">5</text>
<text x="447" y="440">5</text>
<text x="467" y="440">GND</text>
<text x="356" y="447">SWO</text>
<text x="384" y="448">6</text>
<text x="447" y="448">6</text>
<text x="466" y="447">SWO</text>
<text x="760" y="445">К13</text>
<text x="384" y="456">7</text>
<text x="447" y="456">7</text>
<text x="254" y="458">Х12</text>
<text x="361" y="457">*</text>
<text x="470" y="457">*</text>
<text x="84" y="464">К3</text>
<text x="275" y="464">&quot;REF_CLKIN_0&quot;</text>
<text x="361" y="464">*</text>
<text x="384" y="464">8</text>
<text x="447" y="464">8</text>
<text x="470" y="464">*</text>
<text x="719" y="467">Цепь</text>
<text x="359" y="472">NC</text>
<text x="383" y="472">9</text>
<text x="447" y="472">9</text>
<text x="469" y="472">NC</text>
<text x="382" y="480">10</text>
<text x="446" y="480">10</text>
<text x="724" y="475">L</text>
<text x="747" y="475">1</text>
<text x="255" y="484">Х20</text>
<text x="353" y="480">nRESET</text>
<text x="463" y="480">nRESET</text>
<text x="720" y="483">GND</text>
<text x="747" y="483">2</text>
<text x="120" y="487">Цепь</text>
<text x="275" y="491">&quot;CLK_1&quot;</text>
<text x="723" y="491">N</text>
<text x="747" y="491">3</text>
<text x="102" y="495">1</text>
<text x="125" y="495">L</text>
<text x="101" y="503">2</text>
<text x="121" y="503">GND</text>
<text x="101" y="511">3</text>
<text x="125" y="511">N</text>
<text x="256" y="510">Х21</text>
<text x="275" y="517">&quot;CLK_2&quot;</text>
</g>
<g font-size="5.4">
<text x="13" y="474" transform="rotate(-90 13 474)">Подп. и дата</text>
<text x="13" y="503" transform="rotate(-90 13 503)">Инв. № дубл.</text>
<text x="13" y="529" transform="rotate(-90 13 529)">Взам. инв. №</text>
<text x="13" y="559" transform="rotate(-90 13 559)">Подп. и дата</text>
<text x="13" y="588" transform="rotate(-90 13 588)">Инв. № подл.</text>
<text x="830" y="586">2</text>
<text x="672" y="589">№ докум.</text>
<text x="695" y="589">Подп.</text>
<text x="727" y="594">Копировал</text>
<text x="797" y="594">Формат</text>
<text x="817" y="594">A1</text>
</g>
<g font-size="5.3">
<text x="827" y="579">Лист</text>
<text x="652" y="589">Изм.</text>
<text x="659" y="589">Лист</text>
<text x="707" y="589">Дата</text>
</g>
</svg>
